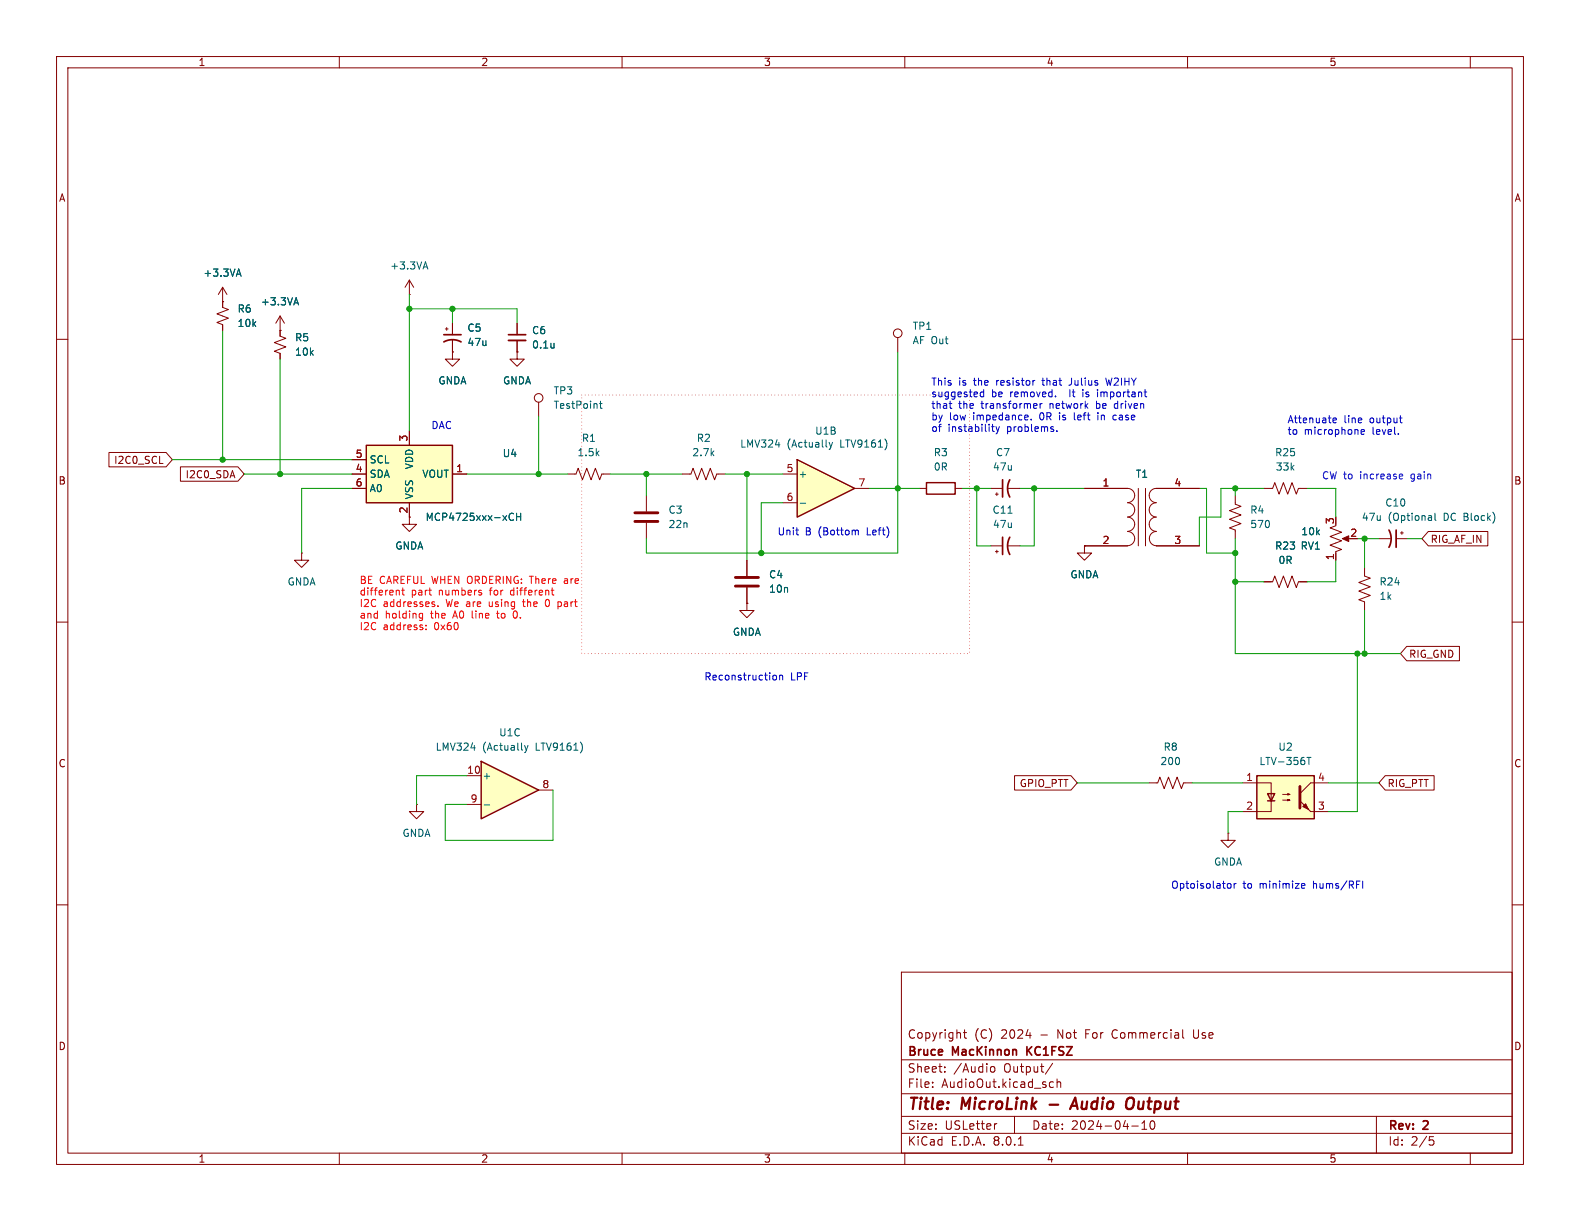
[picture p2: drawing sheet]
<svg xmlns="http://www.w3.org/2000/svg" width="279mm" height="216mm" viewBox="0 0 279 216" stroke-linecap="round" stroke-linejoin="round" font-family="sans-serif">
<g fill="none" stroke="#840000" stroke-width=".18">
<path d="M10 10h259.4v195.9h-259.4zM12 12h255.4v191.9h-255.4zM60 10v2M110 10v2M160 10v2M210 10v2M260 10v2M10 60h2M267.4 60h2M10 110h2M267.4 110h2M10 160h2"/>
<path d="M267.4 160h2M159.4 171.9h108v32h-108zM159.4 197.4h108M159.4 193.4h108M159.4 187.4h108M164.9 192.1v.2M164.9 191.4v.1M167.1 189.4v.2M167.1 188.7v.1M170.4 182.6h.5M170.6 182.1v1.3l.3 .2M175.1 188.9l.3-.3 .4 .1 .1 .2v.4l-.1 .2-.4 .1-.3-.3"/>
<path d="M176.3 198.7l-.3 .1M179.4 197.4v3M185.6 192.1l.3 .2 .4-.1M186.1 188l-1.2 1.9M186.3 191.4l-.4-.1-.3 .1M186.9 191.4l.2-.1 .4 .1 .1 .9M186.9 190.8v1.5M200.1 199.1h1.2M201.9 199.7h.9M201.9 198.6l.5-.4v1.5M203.5 198.3a.81 .81 0 0 0 .4 1.4l.2-.2 .1-.4-.1-.8M209.1 182.1v1.3l.3 .2"/>
<path d="M211.1 182.1v1.2l.1 .2M243.4 197.4v6.5M60 203.9v2M110 203.9v2M159.4 200.4h108M160 203.9v2M180.1 202.5h.8M210 203.9v2M252.8 201h.7M252.9 201.6h.4l.3 .2-.2 .6-.5 .1M260 203.9v2"/>
</g>
<path d="M185.6 195.3h1.5M189.2 196.1l.9-2 .5 2M189.5 195.5h.9M199.8 194.1l.5 .1a1.41 1.41 0 0 1-.2 1.8" fill="none" stroke="#840000" stroke-width=".4"/>
<path d="M181.6 185.1v1.5M182.5 185.1l-.9 .8" fill="none" stroke="#840000" stroke-width=".3"/>
<path d="M222.2 137.2h10.2v7.6h-10.2z" fill="#ffffc2"/>
<path d="M163.8 85.3h5.1v2.1h-5.1zM222.2 137.2h10.2v7.6h-10.2zM224.2 140.3h1.2l-.6 1.3zM224.2 141.6h1.2" fill="none" stroke="#840000" stroke-width=".25"/>
<g fill="none" stroke="#840000" stroke-width=".18">
<path d="M72.4 52.1h.1M72.4 49.5l-.8 1.3M72.4 49.5v2.6M72.4 49.5l.8 1.3M158.7 59.7v2.5M53.3 97.8v1.3h1.3l-1.3 1.2-1.2-1.2h1.2M53.3 97.8h.1M120.6 83.8h1.6l.4-1 .7 2 .8-2 .7 2 .8-2 .8 2 .3-1h1.6M132.1 99.1v2.8M162.6 86.4h1.2M168.9 86.4h1.3M175.3 86.4h2"/>
<path d="M175.3 96.5h2M176 97.5h.5M176 87.4h.5M176.3 87.1v.5M176.3 97.3v.5M178.3 86.4h2M178.3 96.5h2M223.5 86.4h1.5l.4-1.1 .8 2.1 .7-2.1 .8 2.1 .8-2.1 .7 2.1 .4-1h1.5M236.2 93l-1 .3 2 .8-2 .8 2 .7-2 .8 2 .8-1 .3v1.6M237.7 95.3h1.1M132.1 106.7v1.3h1.2l-1.2 1.2-1.3-1.2h1.3M132.1 106.7h.1"/>
<path d="M132.1 103.9v2.8M203.2 138.4h1.5l.4-1 .8 2 .7-2 .8 2 .8-2 .7 2 .4-1h1.5M219.7 138.4h5.1v3.3M234.9 138.4h-3.1l-1.9 1.9M224.8 141.6v1.9h-5.1M226.8 141.5h1.3l-.4 .1v-.2l.4 .1M226.8 140.5h1.3l-.4 .1v-.3l.4 .2M231.8 143.5h3.1"/>
<circle cx="158.7" cy="58.9" r=".76"/>
</g>
<g fill="#840000" stroke="#840000" stroke-width=".18">
<path d="M229.9 141.6l1.9 1.9z"/>
<path d="M230.4 142.6l.5-.5 .5 1z"/>
<path d="M237.4 95.3l1.1-.6v1.1z"/>
</g>
<path d="M130 103.6h4.1M130 102.1h4.1M229.9 139.1v3.8" fill="none" stroke="#840000" stroke-width=".51"/>
<path d="M74.9 47.2h.6M75.2 46.3l.5 1.3M178.2 90.7h.8M231.1 133.9h.7M231.5 133.9v1.3" fill="none" stroke="#006464" stroke-width=".18"/>
<path d="M177.3 84.8v3.1M177.3 95v3M178.6 95a3.2 3.2 0 0 0 0 3M178.6 84.8a3.2 3.2 0 0 0 0 3.1" fill="none" stroke="#840000" stroke-width=".3"/>
<path d="M141 81.3l10.1 5.1-10.1 5z" fill="#ffffc2"/>
<path d="M141 81.3l10.1 5.1-10.1 5z" fill="none" stroke="#840000" stroke-width=".25"/>
<g fill="none" stroke="#840000" stroke-width=".18">
<path d="M80 62.2v1.3h1.3l-1.3 1.3-1.3-1.3h1.3M80 62.2h.1M95.2 71.1v2.6M100.3 83.8h1.6l.3-1 .8 2 .8-2 .7 2 .8-2 .7 2 .4-1h1.5M114.3 87.6v2.8M114.3 92.5v2.8M138.4 83.8h2.6M138.4 88.9h2.6M151.1 86.4h2.6M191.8 86.4h7.6a1.26 1.26 0 0 1 1.3 1.2 1.26 1.26 0 0 1-1.3 1.3M199.4 94a1.26 1.26 0 0 1 1.3 1.2 1.26 1.26 0 0 1-1.3 1.3h-7.6M199.4 88.9a1.27 1.27 0 0 1 1.3 1.3 1.27 1.27 0 0 1-1.3 1.2 1.26 1.26 0 0 1 1.3 1.3 1.26 1.26 0 0 1-1.3 1.3"/>
<path d="M201.3 86.4v10.1M202.6 86.4v10.1M204.5 88.9a1.27 1.27 0 0 0-1.3 1.3 1.27 1.27 0 0 0 1.3 1.2 1.26 1.26 0 0 0-1.3 1.3 1.26 1.26 0 0 0 1.3 1.3M204.5 96.5h7.6M204.5 94a1.26 1.26 0 0 0-1.3 1.2 1.26 1.26 0 0 0 1.3 1.3M212.1 86.4h-7.6a1.26 1.26 0 0 0-1.3 1.2 1.26 1.26 0 0 0 1.3 1.3M73.7 142.2v1.3h1.2l-1.2 1.3-1.3-1.3h1.3M73.7 142.2h.1"/>
<circle cx="95.2" cy="70.4" r=".76"/>
</g>
<path d="M106 71.4h.5M106.2 70.9v1.1l.3 .2M146.6 78.2l.3 .9M146.9 79.1l-.3 .4M147.2 78.2l-.3 .9M141.5 89h1" fill="none" stroke="#006464" stroke-width=".18"/>
<path d="M112.3 92.2h4M112.3 90.7h4" fill="none" stroke="#840000" stroke-width=".51"/>
<path d="M85.1 134.6l10.1 5.1-10.1 5.1z" fill="#ffffc2"/>
<path d="M85.1 134.6l10.1 5.1-10.1 5.1z" fill="none" stroke="#840000" stroke-width=".25"/>
<path d="M78.7 58.2h.5M79 57.9v.5M80 57.2v2M91.4 57.2v2M80 60.2v2M91.4 60.2v2M191.8 96.5v1.3h1.2l-1.2 1.3-1.3-1.3h1.3M191.8 96.5h.1M82.5 137.2h2.6M95.2 139.7h2.6M82.5 142.2h2.6" fill="none" stroke="#840000" stroke-width=".18"/>
<path d="M98 60.7v.8M98 61.4l-.1 .1M92.8 131.8l.3 .9M93.1 132.7l-.3 .4M93.4 131.8l-.3 .9M85.6 142.3h1" fill="none" stroke="#006464" stroke-width=".18"/>
<path d="M78.5 59.2h3M89.9 59.2h3.1M78.5 60.5a3.2 3.2 0 0 1 3 0" fill="none" stroke="#840000" stroke-width=".3"/>
<path d="M89.9 60.2h3.1" fill="none" stroke="#840000" stroke-width=".33"/>
<path d="M64.8 78.7h15.2v10.2h-15.2z" fill="#ffffc2"/>
<path d="M64.8 78.7h15.2v10.2h-15.2z" fill="none" stroke="#840000" stroke-width=".25"/>
<g fill="none" stroke="#840000" stroke-width=".18">
<path d="M39.4 53.3h.1M39.4 50.8v3.6l1 .3-2 .8 2 .8-2 .7 1 .4v1M39.4 50.8l-.8 1.3M39.4 50.8l.7 1.3M49.5 58.4h.1M49.5 55.9v3.5l1 .4-2 .8 2 .7-2 .8 1 .4v1M49.5 55.9l-.7 1.3M49.5 55.9l.8 1.3M80 57.2v2M91.4 57.2v2M72.4 76.2v2.5M80 62.2h.1"/>
<path d="M80 60.2v2M91.4 62.2v1.3h1.3l-1.3 1.3-1.2-1.3h1.2M91.4 62.2h.1M91.4 60.2v2M19.3 80h10.1l1.1 1.3-1.1 1.3h-10.1zM28.2 82h.6M31.9 82.5h10.2l1.1 1.3-1.1 1.3h-10.2zM62.2 83.8h2.6M62.2 81.3h2.6M62.2 86.4h2.6M72.4 88.9v3.8h1.3l-1.3 1.3-1.3-1.3h1.3M80 83.8h2.5"/>
<path d="M132.1 99.1v2.8M191.8 96.5h.1M191.8 86.4h7.6M191.8 96.5h7.6M204.5 86.4h7.6M204.5 96.5h7.6M218.4 87.6v1.6l1.1 .3-2.1 .8 2.1 .8-2.1 .7 2.1 .8-2.1 .7 1 .4v1.6M236.2 97.8v1.3M243.8 95.3h2.1M246.9 95.3h2M247.6 94.2h.6M247.9 94v.5"/>
<path d="M252.6 94h10.5v2.5h-10.5l-1.1-1.2zM132.1 106.7h.1M132.1 103.9v2.8M223.5 102.9h1.5l.4-1 .8 2 .7-2 .8 2 .8-2 .7 2 .4-1h1.5M241.3 100.3v1.6l1 .3-2 .8 2 .8-2 .7 2 .8-2 .7 1 .4v1.6M248.8 114.3h9.3v2.5h-9.3l-1.2-1.2zM179.4 137.2h10l1.1 1.2-1.1 1.3h-10zM245 137.2h8.6v2.5h-8.6l-1.2-1.3zM217.2 147.3v1.3h1.2l-1.2 1.3-1.3-1.3h1.3M217.2 147.3h.1"/>
</g>
<g fill="none" stroke="#006464" stroke-width=".18">
<path d="M41.9 48.5h.6M42.2 47.6l.4 1.2M52.1 53.6h.6M52.4 52.6l.4 1.3M98 60.7v.8M98 61.4l-.1 .1M90.1 91.8l.3 .2 .4-.1M90.8 90.9l-.4-.2-.3 .2M91.3 90.7v1.3M91.3 91.4h.8M92.1 90.7v1.3M253.1 91.2l.1 .8"/>
<path d="M253.2 92h-.2M253.2 91.5h-.2M253.8 90.7v1.1l.1 .2"/>
</g>
<path d="M245.6 93.7a3.2 3.2 0 0 1 0 3.1M246.9 93.7v3.1" fill="none" stroke="#840000" stroke-width=".3"/>
<g fill="none" stroke="#0000c2" stroke-width=".18">
<path d="M167.8 71.4h.5M168.1 72.1l.2 .1M173.9 68.9v1.3M173.9 69.4l-.3-.1-.3 .3 .2 .5h.4M175.3 75.4h.5M175.5 75v1.1l.3 .2M176.1 75.4l.3 .9M176.4 76.3l-.3 .4M176.7 75.4l-.3 .9M181.7 73.5l.1 .2-.6 .1M182.4 74.1v.1M183 67.3h-.2"/>
<path d="M183.2 71.4l.2 .3-.6 .1M183.3 72.1l-.1 .1M183.9 71.4v.8M184.3 71.4l-.4 .2M186.6 70v.2M186.9 76.2v.1M189.3 68.1h-.3M190 73v1.1l.2 .1M191.5 68.9v.1M191.5 69.3v.9M194.1 68.9v.1M194.1 69.3v.9"/>
<path d="M194.1 73v.1M194.1 73.4v.8M195.5 66.8l.3 1.3 .3-.9M196.8 74l.2 .2h.4M197.2 71.4l-.2 .2 .2 .5M197.4 73.5l-.4-.1-.2 .2M235.7 74.3l.6-.1v-.2l-.4-.1-.2 .2 .1 .6h.5M240.7 76.4l.6-.1-.1-.3h-.3l-.2 .1v.6h.5M247.5 73.9h.4M247.7 74.7l.2 .1M140.7 93.7h.5M141.1 94.6h.1"/>
<path d="M151.4 93.7l.4 .2v.7M136.7 119.5l.4-.1 .2 .2-.1 .6h-.3l-.2-.1M137.9 119.5l.1-.1 .3 .1 .1 .7M137.9 119.4v.8M217.1 156.3l.4-.1 .2 .3-.1 .4-.1 .2-.4-.1M218.2 156.2v.9M218.6 156.2l-.4 .3M230.3 156.2l.4 .1 .1 .2-.6 .1M230.7 157l-.4 .1M241 155.8v1.3"/>
</g>
<g fill="none" stroke="#ff0c08" stroke-width=".18">
<path d="M70.4 104.4l.2 .1v.7M71 104.4h.5M71.2 103.9v1.1l.3 .2M74.2 109.2h.5M74.2 108.5h.5M74.7 108.5v1l-.1 .2M75.3 111.2v.1M75.3 110.6v.1M76.8 106.9v.3M77.4 107.1v.2M85.1 104.8v.4M87.8 108.5h.5"/>
<path d="M88 108v1.2M90.8 108.3v.8l.4 .2M92.4 106.4h.5M92.6 106v1.2M96.7 106a.72 .72 0 0 0 .2 1.3M97.5 104.4h.5M97.7 105.2h.3M98.8 106.4l.4 .1M99.2 107.1l-.4 .2M99.9 102.3l-.1 .1M99.9 102.7l-.1 .2 .1 .3"/>
</g>
<path d="M247.6 83.8l.4 .1 .1 .2-.7 .2M248 84.6l-.4 .1" fill="none" stroke="#101eff" stroke-width=".18"/>
<path d="M102.9 69.9h68.5v45.7h-68.5z" fill="none" stroke="#ff3748" stroke-width=".18" stroke-dasharray="0 .6"/>
<g fill="none" stroke="#009600" stroke-width=".18">
<path d="M39.4 58.4v22.9M72.4 54.6h19v2.6M72.4 52.1v24.1M80 54.6v2.6M49.5 63.5v20.3M95.2 73.7v10.1M158.7 62.2v35.6h-44.4v-2.5M30.5 81.3h31.7M43.2 83.8h19M62.2 86.4h-8.9v11.4M82.5 83.8h17.8M107.9 83.8h12.7"/>
<path d="M114.3 83.8v3.8M128.3 83.8h10.1M132.1 83.8v15.3M138.4 88.9h-3.8v8.9M153.7 86.4h8.9M170.2 86.4h5.1M172.7 86.4v10.1h2.6M180.3 86.4h11.5M182.9 86.4v10.1h-2.6M212.1 86.4h1.3v11.4h5M218.4 86.4v1.2M218.4 95.3v20.3h29.2"/>
<path d="M223.5 86.4h-7.6v5h-3.8v5.1M231.1 86.4h5.1v5M236.2 99.1v3.8h-5.1M240 95.3h3.8M241.3 95.3v5M248.9 95.3h2.6M218.4 102.9h5.1M240 115.6v27.9h-5.1M241.3 108v7.6M82.5 137.2h-8.8v5M97.8 139.7v8.9h-19.1v-6.4h3.8M190.5 138.4h12.7"/>
<path d="M210.8 138.4h8.9M234.9 138.4h8.9M219.7 143.5h-2.5v3.8"/>
</g>
<g fill="#009600" stroke="#009600" stroke-width=".18">
<circle cx="39.4" cy="81.3" r=".46"/>
<circle cx="80" cy="54.6" r=".46"/>
<circle cx="49.5" cy="83.8" r=".46"/>
<circle cx="72.4" cy="54.6" r=".46"/>
<circle cx="158.7" cy="86.4" r=".46"/>
<circle cx="218.4" cy="86.4" r=".46"/>
<circle cx="172.7" cy="86.4" r=".46"/>
<circle cx="182.9" cy="86.4" r=".46"/>
<circle cx="134.6" cy="97.8" r=".46"/>
<circle cx="95.2" cy="83.8" r=".46"/>
<circle cx="132.1" cy="83.8" r=".46"/>
<circle cx="114.3" cy="83.8" r=".46"/>
<circle cx="218.4" cy="97.8" r=".46"/>
<circle cx="241.3" cy="115.6" r=".46"/>
<circle cx="240" cy="115.6" r=".46"/>
<circle cx="218.4" cy="102.9" r=".46"/>
<circle cx="241.3" cy="95.3" r=".46"/>
</g>
<g font-size="2.8" fill="#840000">
<text x="160.4" y="196.8">Title:</text>
<text x="170.1" y="196.8">MicroLink</text>
<text x="191.2" y="196.8">Audio</text>
<text x="201.6" y="196.8">Output</text>
</g>
<g font-size="2.1" fill="#840000">
<text x="160.4" y="183.9">Copyright</text>
<text x="172.3" y="183.9">(C)</text>
<text x="177.1" y="183.9">2024</text>
<text x="184.1" y="183.9">-</text>
<text x="187.2" y="183.9">Not</text>
<text x="192.3" y="183.9">For</text>
<text x="197.2" y="183.9">Commercial</text>
<text x="211.7" y="183.9">Use</text>
<text x="160.4" y="189.9">Sheet:</text>
<text x="160.4" y="187.1">Bruce</text>
<text x="168.5" y="187.1">MacKinnon</text>
<text x="168.6" y="189.9">/Audio</text>
<text x="177.6" y="189.9">Output/</text>
<text x="182.2" y="187.1">KC1FSZ</text>
<text x="160.4" y="192.6">File:</text>
<text x="166.5" y="192.6">AudioOut.kicad_sch</text>
<text x="160.4" y="202.8">KiCad</text>
<text x="160.4" y="200">Size:</text>
<text x="167.1" y="200">USLetter</text>
<text x="168.1" y="202.8">E.D.A.</text>
<text x="175.7" y="202.8">8.0.1</text>
<text x="182.4" y="200">Date:</text>
<text x="189.4" y="200">2024-04-10</text>
<text x="245.4" y="200.2">Rev:</text>
<text x="245.4" y="202.8">Id:</text>
<text x="249.5" y="202.8">2/5</text>
<text x="251.8" y="200.2">2</text>
</g>
<g font-size="1.8" fill="#840000">
<text x="35" y="11.9">1</text>
<text x="85" y="11.9">2</text>
<text x="135" y="11.9">3</text>
<text x="185" y="11.9">4</text>
<text x="235" y="11.9">5</text>
<text x="10.3" y="35.9">A</text>
<text x="267.7" y="35.9">A</text>
<text x="20.1" y="82.2">I2C0_SCL</text>
<text x="10.3" y="85.9">B</text>
<text x="32.7" y="84.8">I2C0_SDA</text>
<text x="267.7" y="85.9">B</text>
<text x="72.1" y="90.9" transform="rotate(-90 72.1 90.9)">2</text>
<text x="252.9" y="96.2">RIG_AF_IN</text>
<text x="249.1" y="116.5">RIG_GND</text>
<text x="10.3" y="135.9">C</text>
<text x="267.7" y="135.9">C</text>
<text x="180.2" y="139.4">GPIO_PTT</text>
<text x="245.3" y="139.4">RIG_PTT</text>
<text x="10.3" y="185.9">D</text>
<text x="267.7" y="185.9">D</text>
<text x="35" y="205.8">1</text>
<text x="85" y="205.8">2</text>
<text x="135" y="205.8">3</text>
<text x="185" y="205.8">4</text>
<text x="235" y="205.8">5</text>
</g>
<g font-size="1.8" fill="#006464">
<text x="68.9" y="47.9">+3.3VA</text>
<text x="35.9" y="49.1">+3.3VA</text>
<text x="41.9" y="55.5">R6</text>
<text x="41.9" y="58">10k</text>
<text x="46" y="54.2">+3.3VA</text>
<text x="82.6" y="58.9">C5</text>
<text x="94" y="59.3">C6</text>
<text x="161.3" y="58.5">TP1</text>
<text x="52.1" y="60.6">R5</text>
<text x="52.1" y="63.1">10k</text>
<text x="82.6" y="61.4">47u</text>
<text x="94" y="61.8">0.1u</text>
<text x="161.3" y="61.1">AF Out</text>
<text x="77.4" y="68.2">GNDA</text>
<text x="88.9" y="68.2">GNDA</text>
<text x="97.8" y="70">TP3</text>
<text x="97.8" y="72.5">TestPoint</text>
<text x="144" y="77.1">U1B</text>
<text x="65.3" y="82.1">SCL</text>
<text x="73.3" y="83.1" transform="rotate(-90 73.3 83.1)">VDD</text>
<text x="88.8" y="81">U4</text>
<text x="102" y="80.9">1.5k</text>
<text x="102.8" y="78.3">R1</text>
<text x="122.3" y="80.9">2.7k</text>
<text x="123.1" y="78.3">R2</text>
<text x="130.8" y="79.3">LMV324</text>
<text x="139.2" y="79.3">(Actually</text>
<text x="148.7" y="79.3">LTV9161)</text>
<text x="165" y="80.9">R3</text>
<text x="165" y="83.4">0R</text>
<text x="175.5" y="83.4">47u</text>
<text x="176" y="80.9">C7</text>
<text x="225.4" y="80.9">R25</text>
<text x="225.5" y="83.4">33k</text>
<text x="65.3" y="84.7">SDA</text>
<text x="65.3" y="87.2">A0</text>
<text x="73.3" y="88.4" transform="rotate(-90 73.3 88.4)">VSS</text>
<text x="74.6" y="84.7">VOUT</text>
<text x="141.1" y="84.7">+</text>
<text x="200.8" y="84.7">T1</text>
<text x="244.9" y="89.8">C10</text>
<text x="75.2" y="92.3">MCP4725xxx-xCH</text>
<text x="118.1" y="91">C3</text>
<text x="118.1" y="93.6">22n</text>
<text x="175.4" y="91">C11</text>
<text x="175.5" y="93.6">47u</text>
<text x="221" y="91">R4</text>
<text x="221" y="93.6">570</text>
<text x="230" y="94.8">10k</text>
<text x="240.7" y="92.3">47u</text>
<text x="245.5" y="92.3">(Optional</text>
<text x="255.4" y="92.3">DC Block)</text>
<text x="69.8" y="97.4">GNDA</text>
<text x="225.4" y="97.4">R23</text>
<text x="226" y="99.9">0R</text>
<text x="229.9" y="97.4">RV1</text>
<text x="50.8" y="103.7">GNDA</text>
<text x="135.9" y="102.5">C4</text>
<text x="135.9" y="105">10n</text>
<text x="189.2" y="102.5">GNDA</text>
<text x="243.8" y="103.7">R24</text>
<text x="243.8" y="106.3">1k</text>
<text x="129.5" y="112.6">GNDA</text>
<text x="88.2" y="130.4">U1C</text>
<text x="76.9" y="132.9">LMV324</text>
<text x="85.3" y="132.9">(Actually</text>
<text x="94.8" y="132.9">LTV9161)</text>
<text x="205.1" y="135.5">200</text>
<text x="205.7" y="132.9">R8</text>
<text x="222.6" y="135.5">LTV-356T</text>
<text x="226" y="132.9">U2</text>
<text x="85.2" y="138">+</text>
<text x="71.1" y="148.2">GNDA</text>
<text x="214.6" y="153.3">GNDA</text>
</g>
<g font-size="1.8" fill="#0000c2">
<text x="164.6" y="68.3">This</text>
<text x="164.6" y="70.3">suggested</text>
<text x="169.5" y="68.3">is</text>
<text x="172.3" y="68.3">the</text>
<text x="175.3" y="70.3">be</text>
<text x="176.4" y="68.3">resistor</text>
<text x="178.7" y="70.3">removed.</text>
<text x="184.8" y="68.3">that</text>
<text x="189.6" y="70.3">It</text>
<text x="189.7" y="68.3">Julius</text>
<text x="192.1" y="70.3">is</text>
<text x="194.9" y="70.3">important</text>
<text x="196.5" y="68.3">W2IHY</text>
<text x="76.2" y="76">DAC</text>
<text x="164.6" y="72.4">that</text>
<text x="164.6" y="74.4">by</text>
<text x="164.6" y="76.5">of</text>
<text x="167.6" y="76.5">instability</text>
<text x="167.9" y="74.4">low</text>
<text x="169.5" y="72.4">the</text>
<text x="172.2" y="74.4">impedance.</text>
<text x="173.6" y="72.4">transformer</text>
<text x="178.2" y="76.5">problems.</text>
<text x="184.1" y="74.4">0R</text>
<text x="185.9" y="72.4">network</text>
<text x="187.8" y="74.4">is</text>
<text x="190.6" y="74.4">left</text>
<text x="194.3" y="72.4">be</text>
<text x="195" y="74.4">in</text>
<text x="197.7" y="72.4">driven</text>
<text x="197.9" y="74.4">case</text>
<text x="227.6" y="74.9">Attenuate</text>
<text x="227.6" y="77">to</text>
<text x="230.6" y="77">microphone</text>
<text x="237.6" y="74.9">line</text>
<text x="242.3" y="74.9">output</text>
<text x="242.8" y="77">level.</text>
<text x="137.4" y="94.7">Unit</text>
<text x="142.4" y="94.7">B</text>
<text x="144.8" y="94.7">(Bottom</text>
<text x="153.6" y="94.7">Left)</text>
<text x="124.5" y="120.4">Reconstruction</text>
<text x="139.8" y="120.4">LPF</text>
<text x="207" y="157.2">Optoisolator</text>
<text x="219.8" y="157.2">to</text>
<text x="222.8" y="157.2">minimize</text>
<text x="232.5" y="157.2">hums/RFI</text>
</g>
<g font-size="1.8" fill="#a90000">
<text x="62.8" y="83.6">4</text>
<text x="62.8" y="81">5</text>
<text x="72.1" y="78.2" transform="rotate(-90 72.1 78.2)">3</text>
<text x="80.6" y="83.6">1</text>
<text x="139" y="83.6">5</text>
<text x="62.8" y="86.1">6</text>
<text x="139" y="88.6">6</text>
<text x="151.7" y="86.1">7</text>
<text x="194.9" y="86.1">1</text>
<text x="207.6" y="86.1">4</text>
<text x="236" y="92.8" transform="rotate(-90 236 92.8)">3</text>
<text x="238.7" y="95">2</text>
<text x="194.9" y="96.3">2</text>
<text x="207.6" y="96.3">3</text>
<text x="236" y="99.1" transform="rotate(-90 236 99.1)">1</text>
<text x="82.5" y="136.9">10</text>
<text x="83.1" y="142">9</text>
<text x="95.8" y="139.4">8</text>
<text x="220.3" y="138.2">1</text>
<text x="220.3" y="143.3">2</text>
<text x="233" y="143.3">3</text>
<text x="233" y="138.2">4</text>
</g>
<g font-size="1.8" fill="#101eff">
<text x="233.7" y="84.8">CW to</text>
<text x="240.6" y="84.8">increase</text>
<text x="249.8" y="84.8">gain</text>
</g>
<g font-size="1.8" fill="#ff0c08">
<text x="63.5" y="103.3">BE CAREFUL WHEN ORDERING:</text>
<text x="63.5" y="105.4">different</text>
<text x="63.5" y="107.4">I2C</text>
<text x="67.8" y="107.4">addresses.</text>
<text x="72.7" y="105.4">part</text>
<text x="77.7" y="105.4">numbers</text>
<text x="79" y="107.4">We are</text>
<text x="86.9" y="105.4">for</text>
<text x="86.9" y="107.4">using</text>
<text x="90.7" y="105.4">different</text>
<text x="93.2" y="107.4">the</text>
<text x="94.2" y="103.3">There</text>
<text x="97.3" y="107.4">0</text>
<text x="99.7" y="107.4">part</text>
<text x="100.4" y="103.3">are</text>
<text x="63.5" y="109.5">and</text>
<text x="63.5" y="111.5">I2C</text>
<text x="67.8" y="111.5">address:</text>
<text x="68.1" y="109.5">holding</text>
<text x="76.3" y="109.5">the</text>
<text x="76.9" y="111.5">0x60</text>
<text x="80.4" y="109.5">A0</text>
<text x="83.9" y="109.5">line</text>
<text x="88.6" y="109.5">to</text>
<text x="91.6" y="109.5">0.</text>
</g>
</svg>
